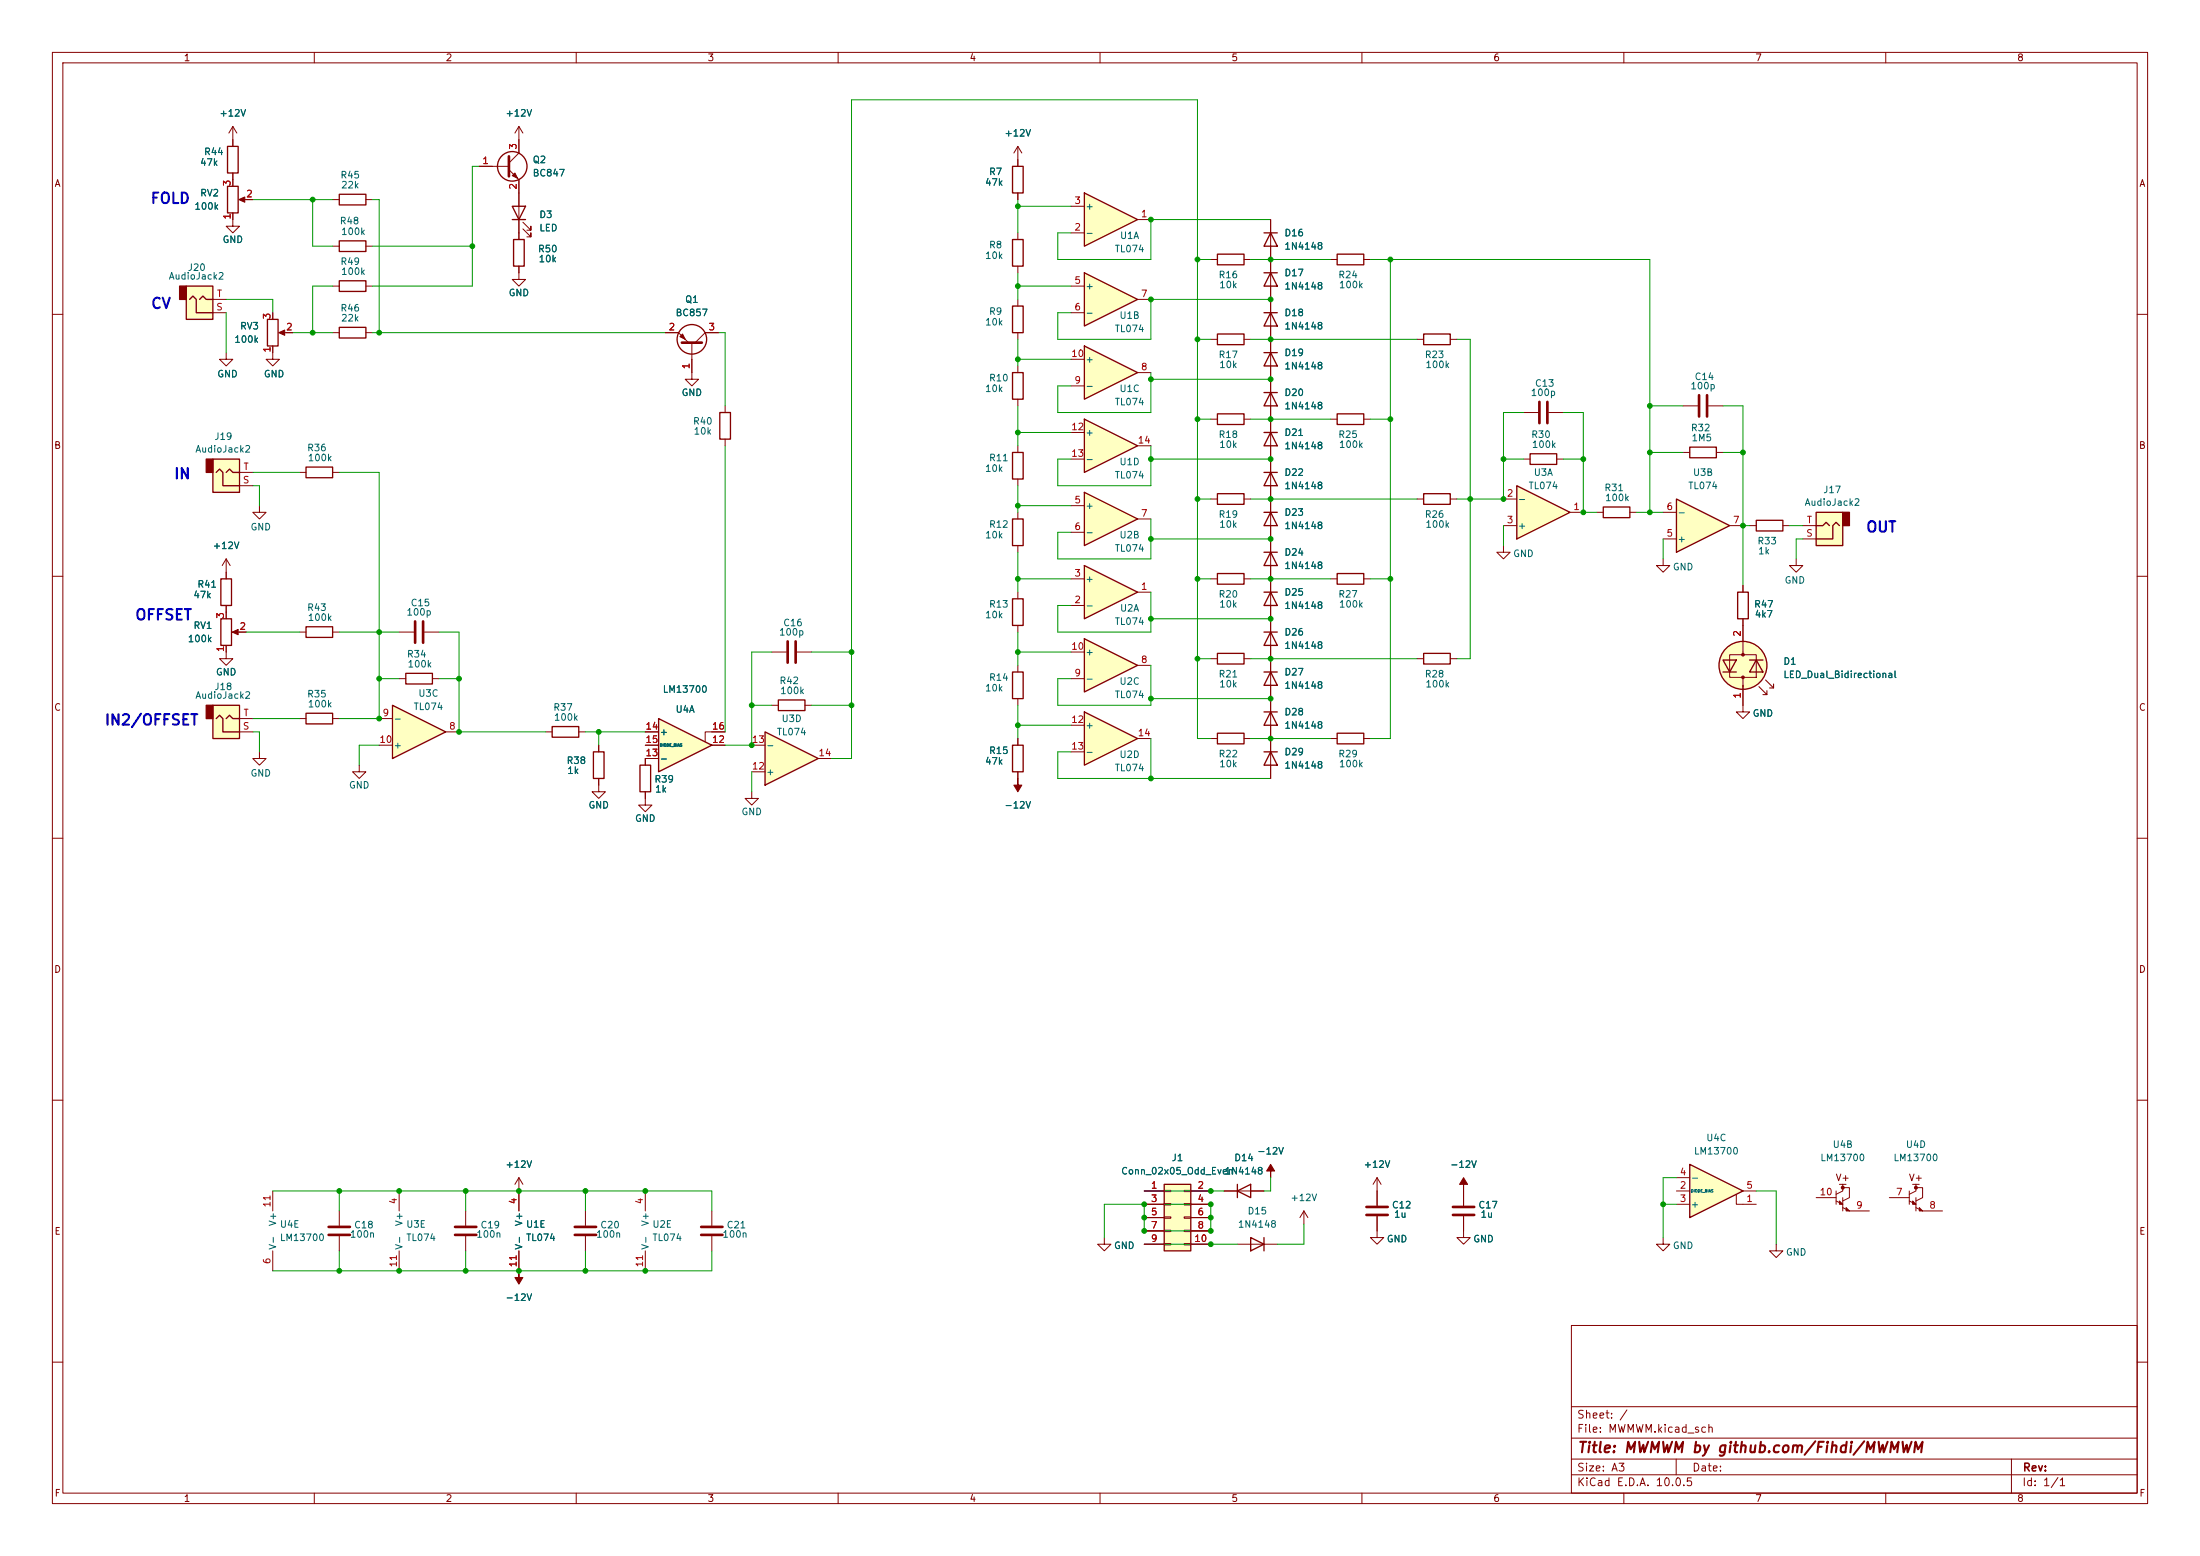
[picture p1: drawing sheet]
<svg xmlns="http://www.w3.org/2000/svg" width="420mm" height="297mm" viewBox="0 0 420 297" stroke-linecap="round" stroke-linejoin="round" font-family="sans-serif">
<g fill="none" stroke="#840000" stroke-width=".19">
<path d="M10 10h400v277h-400zM12 12h396v273h-396zM60 10v2M110 10v2M160 10v2M210 10v2M260 10v2M310 10v2M360 10v2M10 60h2M408 60h2M10 110h2"/>
<path d="M332.7 111.8v1.2M332.7 118.1v6.9M342.9 106.7v1.3h-1.3l1.3 1.2 1.3-1.2h-1.3M408 110h2M231.1 125.7h1.3M237.5 125.7h1.3M330.2 125h5.1v4.3h-5.1zM332.7 130.8v5.1h1.3l-1.3 1.3-1.2-1.3h1.2M10 160h2M408 160h2M10 210h2M408 210h2"/>
<path d="M300 253h108v32h-108zM10 260h2M300 278.5h108M300 274.5h108M300 268.5h108M320 278.5v3M384 278.5v6.5M408 260h2M60 285v2M110 285v2M160 285v2M210 285v2"/>
<path d="M260 285v2M300 281.5h108M310 285v2M360 285v2"/>
</g>
<g fill="none" stroke="#840000" stroke-width=".25">
<path d="M331.7 113h2.1v5.1h-2.1zM232.4 124.7h5.1v2h-5.1zM328.9 126h2.6l-1.3 2.3zM328.9 128.3h2.6M334 126h2.5M335.3 126l1.2 2.3h-2.5z"/>
<circle cx="332.7" cy="127" r="4.6"/>
</g>
<circle cx="332.7" cy="127" r="4.6" fill="#ffffc2" stroke="#ffffc2" stroke-width=".19"/>
<g fill="#840000" stroke="#840000" stroke-width=".19">
<path d="M332.7 129.3v1.8z"/>
<circle cx="332.7" cy="125" r=".25"/>
<circle cx="332.7" cy="129.3" r=".25"/>
</g>
<path d="M335.8 131.1l1.5 1.5v-.8M336.5 132.6h.8M337.1 129.8l1.5 1.5v-.7M337.8 131.3h.8" fill="none" stroke="#840000" stroke-width=".2"/>
<path d="M222.2 226.1h5.1v12.7h-5.1z" fill="#ffffc2"/>
<path d="M292.1 86.6h5.1v2h-5.1zM306.1 96.8h5v2h-5zM322.6 85.3h5.1v2.1h-5.1zM222.2 226.1h5.1v12.7h-5.1zM238.8 236.2l2.5 1.3-2.5 1.3zM241.3 236.2v2.6" fill="none" stroke="#840000" stroke-width=".25"/>
<g fill="none" stroke="#840000" stroke-width=".19">
<path d="M321.3 77.5h2.8M326.1 77.5h2.8M290.8 87.6h1.3M297.2 87.6h1.2M304.8 97.8h1.3M311.1 97.8h1.3M321.3 86.4h1.3M327.7 86.4h1.2M218.4 227.3h3.8M218.4 229.9h3.8M218.4 232.4h3.8M218.4 234.9h3.8"/>
<path d="M218.4 237.5h3.8M222.2 227.2h1.3v.3h-1.3zM222.2 229.7h1.3v.3h-1.3zM222.2 232.3h1.3v.2h-1.3zM222.2 234.8h1.3v.3h-1.3zM222.2 237.4h1.3v.2h-1.3zM226.1 227.2h1.2v.3h-1.2zM226.1 229.7h1.2v.3h-1.2zM226.1 232.3h1.2v.2h-1.2zM226.1 234.8h1.2v.3h-1.2zM226.1 237.4h1.2v.2h-1.2zM227.3 227.3h3.8"/>
<path d="M227.3 229.9h3.8M227.3 232.4h3.8M227.3 234.9h3.8M227.3 237.5h3.8M236.2 237.5h7.6M262.9 234.9v1.3h1.3l-1.3 1.3-1.3-1.3h1.3M279.4 234.9v1.3h1.3l-1.3 1.3-1.3-1.3h1.3"/>
</g>
<path d="M324.4 75.4v4.1M325.9 75.4v4.1" fill="none" stroke="#840000" stroke-width=".51"/>
<path d="M207 52.1l10.2 5.1-10.2 5z" fill="#ffffc2"/>
<path d="M207 52.1l10.2 5.1-10.2 5z" fill="none" stroke="#840000" stroke-width=".25"/>
<path d="M204.5 54.6h2.5M204.5 59.7h2.5M217.2 57.2h2.5M287 104.1v1.3h1.3l-1.3 1.3-1.3-1.3h1.3M248.9 231.1l-.7 1.3M248.9 231.1l.8 1.3M248.9 231.1v2.6" fill="none" stroke="#840000" stroke-width=".19"/>
<path d="M289.6 92.7l10.1 5.1-10.1 5.1z" fill="#ffffc2"/>
<path d="M289.6 92.7l10.1 5.1-10.1 5.1z" fill="none" stroke="#840000" stroke-width=".25"/>
<path d="M287 95.3h2.6M299.7 97.8h2.6M287 100.3h2.6" fill="none" stroke="#840000" stroke-width=".19"/>
<path d="M207 108l10.2 5-10.2 5.1z" fill="#ffffc2"/>
<path d="M271.8 94.2h5.1v2.1h-5.1zM335.3 99.3h5.1v2h-5.1zM207 108l10.2 5-10.2 5.1zM236.2 227.3l2.6-1.2v2.5zM236.2 226.1v2.5" fill="none" stroke="#840000" stroke-width=".25"/>
<path d="M270.5 95.3h1.3M276.9 95.3h1.2M204.5 115.6h2.5M204.5 110.5h2.5M217.2 113h2.5M334 100.3h1.3M340.4 100.3h1.2M233.7 227.3h7.6" fill="none" stroke="#840000" stroke-width=".19"/>
<path d="M346.7 97.8h5.1v6.3h-5.1z" fill="#ffffc2"/>
<path d="M351.8 97.8h1.3v2.5h-1.3z" fill="#840000" stroke="#840000" stroke-width=".25"/>
<path d="M346.7 97.8h5.1v6.3h-5.1zM346.7 100.3h1.3l.6-.6 .6 .6M351.2 100.3l-.7-.6-.6 .6v2.6h-3.2" fill="none" stroke="#840000" stroke-width=".25"/>
<path d="M317.5 106.7v1.3h1.3l-1.3 1.2-1.3-1.2h1.3M344.2 102.9h2.5M344.2 100.3h2.5" fill="none" stroke="#840000" stroke-width=".19"/>
<path d="M242.6 222.2l.7 1.3h-.7v1.3v-1.3h-.8z" fill="#840000" stroke="#840000" stroke-width=".19"/>
<path d="M320 95.3l10.2 5-10.2 5.1z" fill="#ffffc2"/>
<path d="M320 95.3l10.2 5-10.2 5.1zM241.3 105.4h2.5M242.6 105.4l1.2 2.6h-2.5zM241.3 135.9h2.5M241.3 120.7h2.5M241.3 128.3h2.5M242.6 135.9l1.2 2.5h-2.5zM242.6 120.7l1.2 2.5h-2.5zM242.6 128.3l1.2 2.5h-2.5z" fill="none" stroke="#840000" stroke-width=".25"/>
<path d="M290.8 78.7h2.8M295.7 78.7h2.7M317.5 97.8h2.5M242.6 102.9v7.6M242.6 118.1v22.9M317.5 102.9h2.5M330.2 100.3h2.5" fill="none" stroke="#840000" stroke-width=".19"/>
<path d="M293.9 76.7v4.1M295.4 76.7v4.1" fill="none" stroke="#840000" stroke-width=".51"/>
<path d="M207 121.9l10.2 5.1-10.2 5.1z" fill="#ffffc2"/>
<path d="M207 121.9l10.2 5.1-10.2 5.1z" fill="none" stroke="#840000" stroke-width=".25"/>
<path d="M204.5 129.5h2.5M204.5 124.5h2.5M217.2 127h2.5" fill="none" stroke="#840000" stroke-width=".19"/>
<path d="M207 135.9l10.2 5.1-10.2 5.1z" fill="#ffffc2"/>
<path d="M241.3 97.8h2.5M242.6 97.8l1.2 2.5h-2.5zM207 135.9l10.2 5.1-10.2 5.1z" fill="none" stroke="#840000" stroke-width=".25"/>
<path d="M242.6 95.3v7.6M204.5 138.4h2.5M204.5 143.5h2.5M217.2 141h2.5" fill="none" stroke="#840000" stroke-width=".19"/>
<path d="M322.6 222.2l10.1 5.1-10.1 5.1z" fill="#ffffc2"/>
<path d="M317.5 236.2v1.3h1.3l-1.3 1.3-1.3-1.3h1.3M320 229.9h2.6M320 227.3h2.6M320 224.8h2.6M331.5 228v1.9h3.8M332.7 227.3h2.6" fill="none" stroke="#840000" stroke-width=".19"/>
<path d="M322.6 222.2l10.1 5.1-10.1 5.1z" fill="none" stroke="#840000" stroke-width=".25"/>
<path d="M207 80l10.2 5.1-10.2 5.1z" fill="#ffffc2"/>
<path d="M232.4 48.5h5.1v2h-5.1zM241.3 59.7h2.5M242.6 59.7l1.2 2.5h-2.5zM255.3 79h5v2h-5zM271.8 63.8h5.1v2h-5.1zM207 80l10.2 5.1-10.2 5.1zM232.4 94.2h5.1v2.1h-5.1zM232.4 109.5h5.1v2h-5.1zM241.3 113h2.5M242.6 113l1.2 2.6h-2.5zM255.3 109.5h5v2h-5z" fill="none" stroke="#840000" stroke-width=".25"/>
<g fill="none" stroke="#840000" stroke-width=".19">
<path d="M231.1 49.5h1.3M237.5 49.5h1.3M242.6 57.2v7.6M270.5 64.8h1.3M276.9 64.8h1.2M204.5 82.6h2.5M204.5 87.6h2.5M217.2 85.1h2.5M231.1 95.3h1.3M237.5 95.3h1.3M254 80h1.3M260.3 80h1.3"/>
<path d="M231.1 110.5h1.3M237.5 110.5h1.3M242.6 110.5v7.6M254 110.5h1.3M260.3 110.5h1.3M210.8 236.2v1.3h1.3l-1.3 1.3-1.3-1.3h1.3"/>
</g>
<path d="M207 94l10.2 5.1-10.2 5z" fill="#ffffc2"/>
<path d="M207 94l10.2 5.1-10.2 5z" fill="none" stroke="#840000" stroke-width=".25"/>
<path d="M204.5 96.5h2.5M217.2 99.1h2.5M204.5 101.6h2.5" fill="none" stroke="#840000" stroke-width=".19"/>
<path d="M207 66l10.2 5.1-10.2 5.1z" fill="#ffffc2"/>
<g fill="none" stroke="#840000" stroke-width=".25">
<path d="M241.3 52.1h2.5M241.3 44.5h2.5M242.6 52.1l1.2 2.5h-2.5zM242.6 44.5l1.2 2.5h-2.5zM255.3 48.5h5v2h-5zM207 66l10.2 5.1-10.2 5.1zM232.4 63.8h5.1v2h-5.1zM232.4 79h5.1v2h-5.1zM241.3 74.9h2.5M241.3 67.3h2.5M242.6 74.9l1.2 2.6h-2.5zM242.6 67.3l1.2 2.6h-2.5z"/>
<path d="M241.3 82.6h2.5M241.3 90.2h2.5M242.6 82.6l1.2 2.5h-2.5zM242.6 90.2l1.2 2.5h-2.5zM42.2 110.5h2v5.1h-2zM232.4 140h5.1v2h-5.1zM255.3 140h5v2h-5zM271.8 124.7h5.1v2h-5.1zM241.3 143.5h2.5M242.6 143.5l1.2 2.6h-2.5z"/>
</g>
<g fill="none" stroke="#840000" stroke-width=".19">
<path d="M242.6 41.9v15.3M254 49.5h1.3M260.3 49.5h1.3M204.5 73.7h2.5M204.5 68.6h2.5M217.2 71.1h2.5M231.1 64.8h1.3M237.5 64.8h1.3M242.6 64.8v30.5M231.1 80h1.3M237.5 80h1.3M43.2 109.2v1.3"/>
<path d="M43.2 115.6v1.2M270.5 125.7h1.3M276.9 125.7h1.2M68.6 146.1v1.2h1.2l-1.2 1.3-1.3-1.3h1.3M231.1 141h1.3M237.5 141h1.3M242.6 141v7.6M254 141h1.3M260.3 141h1.3M262.9 224.8v5.3M262.9 232.2v2.7M262.9 224.8l-.8 1.3"/>
<path d="M262.9 224.8l.8 1.3M279.4 227.3v2.8M279.4 232.2v2.7M339.1 237.5v1.3h1.3l-1.3 1.2-1.3-1.2h1.3M346.7 228.6h3.8M350.5 227.3v2.6M350.5 229.2l1.3 .7M351.2 226.1h1.2M351.8 226.1v1.2l-1.3 .7M351.8 226.7h1.3v1.9l-1.3 .6M351.8 230.5l1.3 .6h3.8M351.8 228.6v2.5"/>
<path d="M360.7 228.6h3.8M364.5 227.3v2.6M364.5 229.2l1.3 .7M365.1 226.1h1.3M365.8 226.1v1.2l-1.3 .7M365.8 226.7h1.2v1.9l-1.2 .6M365.8 228.6v2.5M365.8 230.5l1.2 .6h3.8"/>
</g>
<g fill="#840000" stroke="#840000" stroke-width=".25">
<circle cx="365.8" cy="226.7" r=".25"/>
<circle cx="351.8" cy="226.7" r=".25"/>
</g>
<g fill="#840000" stroke="#840000" stroke-width=".19">
<path d="M365.1 229.2l.7 .7h-.7z"/>
<path d="M366.4 230.5l.6 .6h-.6z"/>
<path d="M351.2 229.2l.6 .7h-.6z"/>
<path d="M352.4 230.5l.7 .6h-.7z"/>
<path d="M279.4 224.8l.8 1.3h-.8v1.2v-1.2h-.8z"/>
</g>
<path d="M260.9 230.4h4M260.9 231.9h4M277.4 230.4h4M277.4 231.9h4" fill="none" stroke="#840000" stroke-width=".51"/>
<path d="M74.9 134.6l10.2 5.1-10.2 5.1z" fill="#ffffc2"/>
<path d="M74.9 134.6l10.2 5.1-10.2 5.1zM77.5 128.5h5v2.1h-5zM105.4 138.7h5.1v2h-5.1zM113.3 143.5h2v5.1h-2z" fill="none" stroke="#840000" stroke-width=".25"/>
<path d="M72.4 137.2h2.5M76.2 120.7h2.8M76.2 129.5h1.3M81 120.7h2.8M82.5 129.5h1.3M85.1 139.7h2.5M104.1 139.7h1.3M110.5 139.7h1.3M72.4 142.2h2.5M114.3 142.2v1.3M114.3 148.6v1.3M123.2 152.4v1.3h1.3l-1.3 1.2-1.3-1.2h1.3" fill="none" stroke="#840000" stroke-width=".19"/>
<path d="M79.2 118.6v4.1M80.8 118.6v4.1" fill="none" stroke="#840000" stroke-width=".51"/>
<path d="M125.7 137.2l10.2 5-10.2 5.1z" fill="#ffffc2"/>
<g fill="none" stroke="#840000" stroke-width=".19">
<path d="M91.4 31.8h5.8M97.2 32.4l1.9 1.9v11.4M99.1 24.1v5.1l-1.9 1.9M99.1 24.1l-.8 1.3M99.1 24.1l.7 1.3M52.1 59.7v1.3M99.1 50.8v2.5h1.2l-1.2 1.3-1.3-1.3h1.3M99.8 43.7l1.5 1.5v-.7v.7h-.7M99.8 42.4l1.5 1.5v-.7v.7h-.7M52.1 66v1.3M53.6 63.5h2.3M127 63.5h2.5l1.9 1.9"/>
<path d="M132.1 65.4v7h1.2l-1.2 1.3-1.3-1.3h1.3M137.2 63.5h-2.6l-1.9 1.9M138.4 77.5v1.2M138.4 83.8v1.3M123.2 139.7h2.5M138.4 139.7h-3.8v1.9M114.3 149.9v1.2h1.3l-1.3 1.3-1.3-1.3h1.3M123.2 142.2h2.5M123.2 151.1v1.3M125.7 144.8h-2.5v1.3M135.9 142.2h2.5"/>
</g>
<g fill="none" stroke="#840000" stroke-width=".25">
<path d="M97.8 39.4h2.5l-1.2 2.5zM97.8 41.9h2.5M98 45.7h2.1v5.1h-2.1zM51.1 61h2v5h-2zM137.4 78.7h2v5.1h-2zM125.7 137.2l10.2 5-10.2 5.1zM122.2 146.1h2v5h-2z"/>
<circle cx="97.8" cy="31.7" r="2.82"/>
<circle cx="132.1" cy="64.8" r="2.82"/>
</g>
<path d="M97.2 29.8v3.9M130.2 65.4h3.8" fill="none" stroke="#840000" stroke-width=".51"/>
<g fill="#840000" stroke="#840000" stroke-width=".19">
<path d="M130.3 63.8l.5 1-1-.5z"/>
<path d="M97.8 33.5l.5-.5 .5 1z"/>
<path d="M53.2 63.5l1.2-.5v1z"/>
</g>
<path d="M35.6 54.6h5v6.4h-5z" fill="#ffffc2"/>
<path d="M34.3 54.6h1.3v2.6h-1.3z" fill="#840000" stroke="#840000" stroke-width=".25"/>
<path d="M43.4 35.6h2.1v5h-2.1zM43.4 27.9h2.1v5.1h-2.1zM64.8 37.1h5v2h-5zM35.6 54.6h5v6.4h-5zM36.2 57.2l.6-.7 .7 .7v2.5h3.1M38.1 57.2l.6-.7 .7 .7h1.2M64.8 53.6h5v2h-5zM64.8 46h5v2h-5zM64.8 62.5h5v2h-5z" fill="none" stroke="#840000" stroke-width=".25"/>
<g fill="none" stroke="#840000" stroke-width=".19">
<path d="M44.4 24.1l-.7 1.3M44.4 24.1l.8 1.3M44.4 24.1v3.8M44.4 33v2.6M46 38.1h2.3M63.5 38.1h1.3M69.8 38.1h1.3M40.6 59.7h2.6M40.6 57.2h2.6M44.4 40.6v2.6h1.3l-1.3 1.3-1.2-1.3h1.2M63.5 54.6h1.3M63.5 47h1.3"/>
<path d="M69.8 54.6h1.3M69.8 47h1.3M43.2 67.3v1.3h1.2l-1.2 1.3-1.3-1.3h1.3M52.1 67.3v1.3h1.2l-1.2 1.3-1.3-1.3h1.3M63.5 63.5h1.3M69.8 63.5h1.3M43.2 124.5v1.2h1.2l-1.2 1.3-1.3-1.3h1.3M52.1 227.3v3.8M52.1 238.8v3.8M64.8 231.1v2.8M64.8 236v2.8M76.2 227.3v3.8"/>
<path d="M76.2 238.8v3.8M88.9 231.1v2.8M88.9 236v2.8M99.1 224.8l-.8 1.3M99.1 224.8l.7 1.3M99.1 224.8v6.3M99.1 238.8v3.8M111.8 231.1v2.8M111.8 236v2.8M123.2 227.3v3.8M123.2 238.8v3.8M135.9 231.1v2.8"/>
<path d="M135.9 236v2.8"/>
</g>
<g fill="#840000" stroke="#840000" stroke-width=".19">
<path d="M45.6 38.1l1.1-.5v1z"/>
<path d="M99.1 242.6v1.2h.7l-.7 1.3-.8-1.3h.8z"/>
</g>
<path d="M62.7 234.2h4.1M62.7 235.7h4.1M86.9 234.2h4M86.9 235.7h4M109.7 234.2h4.1M109.7 235.7h4.1M133.9 234.2h4M133.9 235.7h4" fill="none" stroke="#840000" stroke-width=".51"/>
<path d="M40.6 134.6h5.1v6.4h-5.1z" fill="#ffffc2"/>
<path d="M39.4 134.6h1.2v2.6h-1.2z" fill="#840000" stroke="#840000" stroke-width=".25"/>
<path d="M42.2 118.1h2v5.1h-2zM40.6 134.6h5.1v6.4h-5.1zM41.3 137.2l.6-.7 .6 .7v2.5h3.2M43.2 137.2l.6-.7 .6 .7h1.3" fill="none" stroke="#840000" stroke-width=".25"/>
<path d="M43.2 116.8v1.3M43.2 123.2v1.3M44.7 120.7h2.3M45.7 139.7h2.6M45.7 137.2h2.6" fill="none" stroke="#840000" stroke-width=".19"/>
<path d="M44.3 120.7l1.2-.6v1.1z" fill="#840000" stroke="#840000" stroke-width=".19"/>
<path d="M40.6 87.6h5.1v6.4h-5.1z" fill="#ffffc2"/>
<path d="M39.4 87.6h1.2v2.6h-1.2z" fill="#840000" stroke="#840000" stroke-width=".25"/>
<g fill="none" stroke="#840000" stroke-width=".25">
<path d="M193.3 31.8h2v5h-2zM193.3 45.7h2v5.1h-2zM193.3 58.4h2v5.1h-2zM193.3 71.1h2v5.1h-2zM40.6 87.6h5.1v6.4h-5.1zM41.3 90.2l.6-.7 .6 .7v2.5h3.2M43.2 90.2l.6-.7 .6 .7h1.3M58.4 89.2h5.1v2h-5.1zM193.3 99.1h2v5h-2zM193.3 86.4h2v5h-2zM58.4 119.6h5.1v2.1h-5.1zM193.3 114.3h2v5.1h-2z"/>
<path d="M58.4 136.1h5.1v2.1h-5.1zM148.6 133.6h5.1v2h-5.1z"/>
</g>
<g fill="none" stroke="#840000" stroke-width=".19">
<path d="M194.3 30.5v1.3M194.3 36.8v1.3M194.3 44.5v1.2M194.3 50.8v1.3M194.3 57.2v1.2M194.3 63.5v1.3M194.3 69.9v1.2M194.3 76.2v1.3M45.7 92.7h2.6M45.7 90.2h2.6M49.5 96.5v1.3h1.3l-1.3 1.3-1.2-1.3h1.2M57.1 90.2h1.3"/>
<path d="M63.5 90.2h1.3M194.3 85.1v1.3M194.3 91.4v1.3M194.3 97.8v1.3M43.2 106.7l-.8 1.3M43.2 106.7l.7 1.3M43.2 106.7v2.5M194.3 104.1v1.3M194.3 113v1.3M194.3 119.4v1.3M57.1 137.2h1.3M57.1 120.7h1.3"/>
<path d="M63.5 137.2h1.3M63.5 120.7h1.3M147.3 124.5h2.8M147.3 134.6h1.3M152.1 124.5h2.8M153.7 134.6h1.2M49.5 143.5v1.3h1.3l-1.3 1.3-1.2-1.3h1.2"/>
</g>
<path d="M150.4 122.4v4.1M151.9 122.4v4.1" fill="none" stroke="#840000" stroke-width=".51"/>
<path d="M207 36.8l10.2 5.1-10.2 5.1z" fill="#ffffc2"/>
<path d="M207 36.8l10.2 5.1-10.2 5.1zM193.3 128.3h2v5.1h-2zM193.3 142.2h2v5.1h-2z" fill="none" stroke="#840000" stroke-width=".25"/>
<path d="M194.3 27.9l-.8 1.3M194.3 27.9l.8 1.3M194.3 27.9v2.6M204.5 39.4h2.5M204.5 44.5h2.5M217.2 41.9h2.5M194.3 127v1.3M194.3 133.4v1.2M143.5 151.1v1.3h1.3l-1.3 1.3-1.3-1.3h1.3M194.3 141v1.2M194.3 147.3v1.3" fill="none" stroke="#840000" stroke-width=".19"/>
<path d="M194.3 148.6v1.3h.8l-.8 1.2-.8-1.2h.8z" fill="#840000" stroke="#840000" stroke-width=".19"/>
<path d="M146 139.7l10.2 5.1-10.2 5.1z" fill="#ffffc2"/>
<path d="M146 139.7l10.2 5.1-10.2 5.1z" fill="none" stroke="#840000" stroke-width=".25"/>
<g fill="none" stroke="#840000" stroke-width=".19">
<path d="M44.4 26.7v1.2M44.4 33v2.6M47 38.1h1.3M91.4 31.8h2.6M99.1 26.7v2.5M99.1 34.3v5.1M194.3 30.5v1.3M194.3 36.8v1.3M44.4 40.6v1.3M52.1 59.7v1.3M99.1 41.9v3.8M99.1 50.8v1.3"/>
<path d="M242.6 41.9v2.6M242.6 47v5.1M242.6 54.6v5.1M52.1 66v1.3M54.6 63.5h1.3M127 63.5h2.5M132.1 68.6v2.5M134.6 63.5h2.6M242.6 62.2v5.1M242.6 69.9v5M242.6 77.5v5.1M242.6 85.1v5.1"/>
<path d="M242.6 92.7v5.1M43.2 109.2v1.3M43.2 115.6v2.5M242.6 100.3v5.1M242.6 108v5M242.6 115.6v5.1M332.7 111.8v1.2M332.7 118.1v4.3M43.2 123.2v1.3M45.7 120.7h1.3M123.2 139.7h2.5M135.9 139.7h2.5"/>
<path d="M242.6 123.2v5.1M242.6 130.8v5.1M242.6 138.4v5.1M332.7 130.8v3.8M114.3 142.2v1.3M114.3 148.6v1.3M123.2 142.2h2.5M123.2 151.1v1.3M125.7 144.8h-2.5v1.3M135.9 142.2h2.5M143.5 147.3h2.5M143.5 142.2h2.5"/>
<path d="M156.2 144.8h2.5M194.3 141v1.2M194.3 147.3v1.3M242.6 146.1v2.5M99.1 227.3v3.8M99.1 238.8v3.8M218.4 227.3h3.8M218.4 229.9h3.8M218.4 232.4h3.8M218.4 234.9h3.8M218.4 237.5h3.8M227.3 227.3h3.8"/>
<path d="M227.3 229.9h3.8M227.3 232.4h3.8M227.3 234.9h3.8M227.3 237.5h3.8M233.7 227.3h2.5M238.8 227.3h2.5M262.9 227.3v2.8M262.9 232.2v2.7M279.4 227.3v2.8M279.4 232.2v2.7"/>
</g>
<g fill="none" stroke="#009600" stroke-width=".19">
<path d="M48.3 38.1h15.2M59.7 38.1v8.9h3.8M71.1 38.1h1.3v25.4M91.4 31.8h-1.2v22.8h-19.1M194.3 38.1v6.4M194.3 39.4h10.2M43.2 57.2h8.9v2.5M43.2 59.7v7.6M63.5 54.6h-3.8v8.9M71.1 47h19.1M194.3 52.1v5.1M194.3 54.6h10.2"/>
<path d="M228.6 49.5h2.5M238.8 49.5h15.2M242.6 57.2h-22.9v7.6h-17.8v-5.1h2.6M242.6 41.9h-22.9v7.6h-17.8v-5h2.6M261.6 49.5h53.4v48.3M265.4 49.5v91.5h-3.8M55.9 63.5h7.6M71.1 63.5h55.9M137.2 63.5h1.2v14M194.3 64.8v5.1M194.3 77.5v7.6M194.3 68.6h10.2"/>
<path d="M219.7 71.1v7.6h-17.8v-5h2.6M219.7 72.4h22.9M228.6 64.8h2.5M238.8 64.8h31.7M278.1 64.8h2.6v60.9h-2.6M290.8 78.7h-3.8v16.6h-8.9M298.4 78.7h3.9v19.1h2.5M315 77.5h6.3M328.9 77.5h3.8v34.3M48.3 92.7h1.2v3.8M48.3 90.2h8.8M64.8 90.2h7.6v47h-7.6"/>
<path d="M138.4 85.1v54.6M194.3 92.7v5.1M194.3 82.6h10.2M194.3 96.5h10.2M219.7 85.1v7.6h-17.8v-5.1h2.6M219.7 87.6h22.9M219.7 99.1v7.6h-17.8v-5.1h2.6M228.6 95.3h2.5M228.6 80h2.5M238.8 95.3h31.7M238.8 80h15.2M261.6 80h3.8"/>
<path d="M287 87.6h3.8M298.4 87.6h3.9M312.4 97.8h5.1M315 86.4h6.3M328.9 86.4h3.8M194.3 105.4v7.6M194.3 110.5h10.2M219.7 113v7.7h-17.8v-5.1h2.6M219.7 102.9h22.9M219.7 118.1h22.9M228.6 110.5h2.5M238.8 110.5h15.2"/>
<path d="M261.6 110.5h3.8M287 100.3v3.8M317.5 102.9v3.8M332.7 100.3h1.3M341.6 100.3h2.6M344.2 102.9h-1.3v3.8M47 120.7h10.1M48.3 139.7h1.2v3.8M48.3 137.2h8.8M64.8 120.7h11.4M72.4 129.5h3.8M83.8 120.7h3.8v19h16.5"/>
<path d="M83.8 129.5h3.8M111.8 139.7h11.4M114.3 139.7v2.5M143.5 134.6h3.8M147.3 124.5h-3.8v17.7h-5.1M154.9 124.5h7.7M154.9 134.6h7.7M194.3 120.7v6.3M194.3 134.6v6.4M194.3 138.4h10.2M194.3 124.5h10.2M219.7 127v7.6h-17.8v-5.1h2.6"/>
<path d="M219.7 133.4h22.9M228.6 125.7h2.5M238.8 125.7h31.7M72.4 142.2h-3.8v3.9M143.5 147.3v3.8M204.5 143.5h-2.6v5.1h40.7M219.7 141v7.6M231.1 141h-2.5v-121.9h-66v125.7h-3.9M238.8 141h15.2M52.1 227.3h83.8v3.8M64.8 227.3v3.8M64.8 238.8v3.8"/>
<path d="M88.9 227.3v3.8M88.9 238.8v3.8M111.8 227.3v3.8M111.8 238.8v3.8M135.9 238.8v3.8h-83.8M218.4 237.5h17.8M218.4 227.3h15.3M218.4 229.9v5h12.7v-5h-20.3v6.3M242.6 224.8v2.5h-1.3M248.9 233.7v3.8h-5.1M317.5 229.9h2.5M320 224.8h-2.5v11.4"/>
<path d="M335.3 227.3h3.8v10.2"/>
</g>
<g fill="#009600" stroke="#009600" stroke-width=".19">
<circle cx="315" cy="86.4" r=".46"/>
<circle cx="302.3" cy="97.8" r=".46"/>
<circle cx="332.7" cy="86.4" r=".46"/>
<circle cx="302.3" cy="87.6" r=".46"/>
<circle cx="332.7" cy="100.3" r=".46"/>
<circle cx="315" cy="97.8" r=".46"/>
<circle cx="242.6" cy="141" r=".46"/>
<circle cx="242.6" cy="125.7" r=".46"/>
<circle cx="242.6" cy="133.4" r=".46"/>
<circle cx="242.6" cy="118.1" r=".46"/>
<circle cx="228.6" cy="110.5" r=".46"/>
<circle cx="219.7" cy="102.9" r=".46"/>
<circle cx="228.6" cy="95.3" r=".46"/>
<circle cx="219.7" cy="133.4" r=".46"/>
<circle cx="219.7" cy="148.6" r=".46"/>
<circle cx="228.6" cy="125.7" r=".46"/>
<circle cx="194.3" cy="110.5" r=".46"/>
<circle cx="194.3" cy="124.5" r=".46"/>
<circle cx="194.3" cy="138.4" r=".46"/>
<circle cx="219.7" cy="118.1" r=".46"/>
<circle cx="194.3" cy="96.5" r=".46"/>
<circle cx="231.1" cy="234.9" r=".46"/>
<circle cx="231.1" cy="237.5" r=".46"/>
<circle cx="231.1" cy="229.9" r=".46"/>
<circle cx="231.1" cy="232.4" r=".46"/>
<circle cx="231.1" cy="227.3" r=".46"/>
<circle cx="317.5" cy="229.9" r=".46"/>
<circle cx="218.4" cy="234.9" r=".46"/>
<circle cx="218.4" cy="232.4" r=".46"/>
<circle cx="218.4" cy="229.9" r=".46"/>
<circle cx="287" cy="87.6" r=".46"/>
<circle cx="287" cy="95.3" r=".46"/>
<circle cx="315" cy="77.5" r=".46"/>
<circle cx="242.6" cy="102.9" r=".46"/>
<circle cx="280.7" cy="95.3" r=".46"/>
<circle cx="242.6" cy="95.3" r=".46"/>
<circle cx="242.6" cy="87.6" r=".46"/>
<circle cx="265.4" cy="80" r=".46"/>
<circle cx="265.4" cy="49.5" r=".46"/>
<circle cx="265.4" cy="110.5" r=".46"/>
<circle cx="242.6" cy="110.5" r=".46"/>
<circle cx="194.3" cy="82.6" r=".46"/>
<circle cx="242.6" cy="64.8" r=".46"/>
<circle cx="242.6" cy="80" r=".46"/>
<circle cx="219.7" cy="87.6" r=".46"/>
<circle cx="242.6" cy="72.4" r=".46"/>
<circle cx="72.4" cy="120.7" r=".46"/>
<circle cx="87.6" cy="139.7" r=".46"/>
<circle cx="87.6" cy="129.5" r=".46"/>
<circle cx="72.4" cy="129.5" r=".46"/>
<circle cx="72.4" cy="137.2" r=".46"/>
<circle cx="114.3" cy="139.7" r=".46"/>
<circle cx="72.4" cy="63.5" r=".46"/>
<circle cx="90.2" cy="47" r=".46"/>
<circle cx="194.3" cy="54.6" r=".46"/>
<circle cx="194.3" cy="68.6" r=".46"/>
<circle cx="219.7" cy="57.2" r=".46"/>
<circle cx="219.7" cy="72.4" r=".46"/>
<circle cx="59.7" cy="38.1" r=".46"/>
<circle cx="59.7" cy="63.5" r=".46"/>
<circle cx="88.9" cy="242.6" r=".46"/>
<circle cx="88.9" cy="227.3" r=".46"/>
<circle cx="111.8" cy="227.3" r=".46"/>
<circle cx="99.1" cy="227.3" r=".46"/>
<circle cx="99.1" cy="242.6" r=".46"/>
<circle cx="123.2" cy="227.3" r=".46"/>
<circle cx="123.2" cy="242.6" r=".46"/>
<circle cx="76.2" cy="242.6" r=".46"/>
<circle cx="64.8" cy="227.3" r=".46"/>
<circle cx="64.8" cy="242.6" r=".46"/>
<circle cx="76.2" cy="227.3" r=".46"/>
<circle cx="111.8" cy="242.6" r=".46"/>
<circle cx="228.6" cy="80" r=".46"/>
<circle cx="242.6" cy="49.5" r=".46"/>
<circle cx="228.6" cy="64.8" r=".46"/>
<circle cx="242.6" cy="57.2" r=".46"/>
<circle cx="228.6" cy="49.5" r=".46"/>
<circle cx="143.5" cy="142.2" r=".46"/>
<circle cx="162.6" cy="134.6" r=".46"/>
<circle cx="162.6" cy="124.5" r=".46"/>
<circle cx="219.7" cy="41.9" r=".46"/>
<circle cx="194.3" cy="39.4" r=".46"/>
<circle cx="143.5" cy="134.6" r=".46"/>
</g>
<g font-size="2" fill="#0000c2">
<text x="28.6" y="39.4">FOLD</text>
<text x="28.7" y="59.4">CV</text>
<text x="33.1" y="91.9">IN</text>
<text x="356.1" y="102.1">OUT</text>
<text x="25.7" y="118.9">OFFSET</text>
<text x="19.9" y="138.9">IN2/OFFSET</text>
</g>
<text font-size="2" fill="#840000" x="301" y="277.8">Title: MWMWM by github.com/Fihdi/MWMWM</text>
<g font-size="1.5" fill="#840000">
<text x="300.9" y="273.8">File: MWMWM.kicad_sch</text>
<text x="300.9" y="271.1">Sheet: /</text>
<text x="300.9" y="281.2">Size: A3</text>
<text x="322.9" y="281.2">Date:</text>
<text x="386" y="281.2">Rev:</text>
<text x="300.9" y="284">KiCad E.D.A. 10.0.5</text>
<text x="385.9" y="284">Id: 1/1</text>
</g>
<g font-size="1.3" fill="#840000">
<text x="35" y="12">1</text>
<text x="85" y="12">2</text>
<text x="135" y="12">3</text>
<text x="185" y="12">4</text>
<text x="235" y="12">5</text>
<text x="285" y="12">6</text>
<text x="335" y="12">7</text>
<text x="385" y="12">8</text>
<text x="10.3" y="36">A</text>
<text x="408.3" y="36">A</text>
<text x="10.2" y="86">B</text>
<text x="408.2" y="86">B</text>
<text x="10.2" y="136">C</text>
<text x="408.2" y="136">C</text>
<text x="10.2" y="186">D</text>
<text x="408.2" y="186">D</text>
<text x="350.3" y="225.8">V+</text>
<text x="364.3" y="225.8">V+</text>
<text x="10.3" y="236">E</text>
<text x="408.3" y="236">E</text>
<text x="10.3" y="286">F</text>
<text x="35" y="287">1</text>
<text x="85" y="287">2</text>
<text x="135" y="287">3</text>
<text x="185" y="287">4</text>
<text x="235" y="287">5</text>
<text x="285" y="287">6</text>
<text x="335" y="287">7</text>
<text x="385" y="287">8</text>
<text x="408.3" y="286">F</text>
</g>
<g font-size="1.3" fill="#006464">
<text x="41.8" y="22.6">+12V</text>
<text x="96.4" y="22.6">+12V</text>
<text x="38.8" y="29.9">R44</text>
<text x="191.6" y="26.4">+12V</text>
<text x="38.1" y="32">47k</text>
<text x="64.9" y="34.4">R45</text>
<text x="101.6" y="31.4">Q2</text>
<text x="101.6" y="34">BC847</text>
<text x="187.9" y="35.8">47k</text>
<text x="188.7" y="33.7">R7</text>
<text x="37" y="40.3">100k</text>
<text x="38.1" y="37.8">RV2</text>
<text x="65" y="36.3">22k</text>
<text x="102.9" y="41.9">D3</text>
<text x="207.1" y="40.3">+</text>
<text x="42.4" y="46.7">GND</text>
<text x="64.8" y="43.1">R48</text>
<text x="65" y="45.2">100k</text>
<text x="102.9" y="44.5">LED</text>
<text x="188.7" y="47.7">R8</text>
<text x="207.1" y="45.4">-</text>
<text x="213.7" y="45.9">U1A</text>
<text x="245.1" y="45.4">D16</text>
<text x="245.1" y="48">1N4148</text>
<text x="32.1" y="53.7">AudioJack2</text>
<text x="35.7" y="52">J20</text>
<text x="64.9" y="50.9">R49</text>
<text x="65" y="52.8">100k</text>
<text x="102.6" y="48.5">R50</text>
<text x="102.7" y="50.4">10k</text>
<text x="187.9" y="49.7">10k</text>
<text x="212.7" y="48.5">TL074</text>
<text x="232.5" y="53.4">R16</text>
<text x="245.1" y="53">D17</text>
<text x="255.4" y="53.4">R24</text>
<text x="64.9" y="59.8">R46</text>
<text x="97" y="56.8">GND</text>
<text x="130.7" y="58.1">Q1</text>
<text x="207.1" y="55.6">+</text>
<text x="232.6" y="55.3">10k</text>
<text x="245.1" y="55.6">1N4148</text>
<text x="255.5" y="55.3">100k</text>
<text x="44.6" y="65.7">100k</text>
<text x="45.7" y="63.2">RV3</text>
<text x="65" y="61.7">22k</text>
<text x="128.9" y="60.7">BC857</text>
<text x="187.9" y="62.4">10k</text>
<text x="188.7" y="60.4">R9</text>
<text x="207.1" y="60.7">-</text>
<text x="212.7" y="63.7">TL074</text>
<text x="213.6" y="61.2">U1B</text>
<text x="245.1" y="60.7">D18</text>
<text x="245.1" y="63.2">1N4148</text>
<text x="207.1" y="69.5">+</text>
<text x="232.5" y="68.7">R17</text>
<text x="232.6" y="70.6">10k</text>
<text x="245.1" y="68.3">D19</text>
<text x="245.1" y="70.8">1N4148</text>
<text x="271.9" y="68.7">R23</text>
<text x="272" y="70.6">100k</text>
<text x="41.4" y="72.3">GND</text>
<text x="50.3" y="72.3">GND</text>
<text x="130" y="75.9">GND</text>
<text x="187.9" y="75.1">10k</text>
<text x="188.7" y="73.1">R10</text>
<text x="207.1" y="74.6">-</text>
<text x="212.7" y="77.7">TL074</text>
<text x="213.6" y="75.1">U1C</text>
<text x="245.1" y="75.9">D20</text>
<text x="292.1" y="75.9">100p</text>
<text x="292.9" y="74.1">C13</text>
<text x="322.6" y="74.6">100p</text>
<text x="323.4" y="72.8">C14</text>
<text x="132.2" y="81.4">R40</text>
<text x="132.3" y="83.3">10k</text>
<text x="207.1" y="83.5">+</text>
<text x="232.5" y="83.9">R18</text>
<text x="245.1" y="78.4">1N4148</text>
<text x="245.1" y="83.5">D21</text>
<text x="255.4" y="83.9">R25</text>
<text x="292.2" y="83.9">R30</text>
<text x="322.7" y="82.6">R32</text>
<text x="37.2" y="86.7">AudioJack2</text>
<text x="40.8" y="84.3">J19</text>
<text x="58.5" y="86.4">R36</text>
<text x="58.7" y="88.3">100k</text>
<text x="188.7" y="88.3">R11</text>
<text x="207.1" y="88.6">-</text>
<text x="213.6" y="89.1">U1D</text>
<text x="232.6" y="85.8">10k</text>
<text x="245.1" y="86.1">1N4148</text>
<text x="255.5" y="85.8">100k</text>
<text x="292.3" y="85.8">100k</text>
<text x="322.8" y="84.5">1M5</text>
<text x="187.9" y="90.4">10k</text>
<text x="212.7" y="91.6">TL074</text>
<text x="245.1" y="91.1">D22</text>
<text x="245.1" y="93.7">1N4148</text>
<text x="291.7" y="93.7">TL074</text>
<text x="292.7" y="91.1">U3A</text>
<text x="306.2" y="94.1">R31</text>
<text x="306.3" y="96">100k</text>
<text x="322.2" y="93.7">TL074</text>
<text x="323.1" y="91.1">U3B</text>
<text x="348" y="94.4">J17</text>
<text x="47.7" y="101.5">GND</text>
<text x="188.7" y="101">R12</text>
<text x="207.1" y="97.5">+</text>
<text x="232.5" y="99.1">R19</text>
<text x="232.6" y="101">10k</text>
<text x="245.1" y="98.8">D23</text>
<text x="245.1" y="101.3">1N4148</text>
<text x="271.9" y="99.1">R26</text>
<text x="272" y="101">100k</text>
<text x="289.7" y="96.2">-</text>
<text x="289.7" y="101.3">+</text>
<text x="320.1" y="98.8">-</text>
<text x="344.4" y="96.8">AudioJack2</text>
<text x="40.5" y="105.1">+12V</text>
<text x="187.9" y="103.1">10k</text>
<text x="207.1" y="102.6">-</text>
<text x="212.7" y="105.6">TL074</text>
<text x="213.6" y="103.1">U2B</text>
<text x="245.1" y="106.4">D24</text>
<text x="288.8" y="106.6">GND</text>
<text x="320.1" y="103.8">+</text>
<text x="335.4" y="104.2">R33</text>
<text x="335.5" y="106.1">1k</text>
<text x="37.6" y="112.5">R41</text>
<text x="207.1" y="111.5">+</text>
<text x="245.1" y="108.9">1N4148</text>
<text x="245.1" y="114">D25</text>
<text x="319.2" y="109.2">GND</text>
<text x="340.6" y="111.7">GND</text>
<text x="36.8" y="114.5">47k</text>
<text x="58.5" y="116.9">R43</text>
<text x="58.7" y="118.8">100k</text>
<text x="77.5" y="117.8">100p</text>
<text x="78.3" y="116">C15</text>
<text x="149.4" y="119.8">C16</text>
<text x="187.9" y="118.3">10k</text>
<text x="188.7" y="116.3">R13</text>
<text x="207.1" y="116.5">-</text>
<text x="212.7" y="119.6">TL074</text>
<text x="213.7" y="117">U2A</text>
<text x="232.5" y="114.4">R20</text>
<text x="232.6" y="116.3">10k</text>
<text x="245.1" y="116.5">1N4148</text>
<text x="255.4" y="114.4">R27</text>
<text x="255.5" y="116.3">100k</text>
<text x="334.8" y="116.3">R47</text>
<text x="334.9" y="118.2">4k7</text>
<text x="35.7" y="122.9">100k</text>
<text x="36.8" y="120.3">RV1</text>
<text x="77.6" y="125.8">R34</text>
<text x="148.6" y="121.6">100p</text>
<text x="207.1" y="125.4">+</text>
<text x="245.1" y="121.6">D26</text>
<text x="245.1" y="124.2">1N4148</text>
<text x="41.1" y="129.2">GND</text>
<text x="77.7" y="127.7">100k</text>
<text x="148.7" y="130.9">R42</text>
<text x="188.7" y="130.2">R14</text>
<text x="207.1" y="130.5">-</text>
<text x="213.6" y="131">U2C</text>
<text x="232.5" y="129.6">R21</text>
<text x="232.6" y="131.5">10k</text>
<text x="245.1" y="129.2">D27</text>
<text x="245.1" y="131.8">1N4148</text>
<text x="271.9" y="129.6">R28</text>
<text x="272" y="131.5">100k</text>
<text x="340.3" y="127.2">D1</text>
<text x="340.3" y="129.7">LED_Dual_Bidirectional</text>
<text x="37.2" y="133.7">AudioJack2</text>
<text x="40.8" y="132">J18</text>
<text x="58.5" y="133.4">R35</text>
<text x="58.7" y="135.3">100k</text>
<text x="78.8" y="135.8">TL074</text>
<text x="79.8" y="133.3">U3C</text>
<text x="105.5" y="136">R37</text>
<text x="105.6" y="137.9">100k</text>
<text x="126.4" y="132.5">LM13700</text>
<text x="128.9" y="136.3">U4A</text>
<text x="148.8" y="132.8">100k</text>
<text x="187.9" y="132.3">10k</text>
<text x="212.7" y="133.6">TL074</text>
<text x="245.1" y="136.9">D28</text>
<text x="334.5" y="137.1">GND</text>
<text x="75" y="138.1">-</text>
<text x="75" y="143.2">+</text>
<text x="125.8" y="140.7">+</text>
<text x="146.2" y="143.2">-</text>
<text x="148.2" y="140.7">TL074</text>
<text x="149.1" y="138.1">U3D</text>
<text x="207.1" y="139.4">+</text>
<text x="245.1" y="139.4">1N4148</text>
<text x="47.7" y="148.5">GND</text>
<text x="108.1" y="146.1">R38</text>
<text x="108.2" y="148">1k</text>
<text x="124.8" y="149.7">R39</text>
<text x="125.8" y="145.7">-</text>
<text x="146.2" y="148.3">+</text>
<text x="187.9" y="146.3">47k</text>
<text x="188.7" y="144.2">R15</text>
<text x="207.1" y="144.5">-</text>
<text x="212.7" y="147.5">TL074</text>
<text x="213.6" y="145">U2D</text>
<text x="232.5" y="144.9">R22</text>
<text x="232.6" y="146.8">10k</text>
<text x="245.1" y="144.5">D29</text>
<text x="245.1" y="147">1N4148</text>
<text x="255.4" y="144.9">R29</text>
<text x="255.5" y="146.8">100k</text>
<text x="66.5" y="150.8">GND</text>
<text x="112.2" y="154.6">GND</text>
<text x="125" y="151.6">1k</text>
<text x="141.4" y="155.9">GND</text>
<text x="191.6" y="154.6">-12V</text>
<text x="121.1" y="157.2">GND</text>
<text x="223.6" y="221.9">J1</text>
<text x="235.5" y="221.9">D14</text>
<text x="239.9" y="220.7">-12V</text>
<text x="323.3" y="220.7">LM13700</text>
<text x="325.6" y="218.1">U4C</text>
<text x="347.4" y="221.9">LM13700</text>
<text x="349.8" y="219.4">U4B</text>
<text x="361.4" y="221.9">LM13700</text>
<text x="363.7" y="219.4">U4D</text>
<text x="96.4" y="223.2">+12V</text>
<text x="213.9" y="224.5">Conn_02x05_Odd_Even</text>
<text x="233.7" y="224.5">1N4148</text>
<text x="260.2" y="223.2">+12V</text>
<text x="276.7" y="223.2">-12V</text>
<text x="322.7" y="225.8">-</text>
<text x="238.1" y="232.1">D15</text>
<text x="246.3" y="229.6">+12V</text>
<text x="265.6" y="231">C12</text>
<text x="266" y="232.7">1u</text>
<text x="282.1" y="231">C17</text>
<text x="282.5" y="232.7">1u</text>
<text x="322.7" y="230.8">+</text>
<text x="53" y="238.7" transform="rotate(-90 53 238.7)">V-</text>
<text x="53" y="234.2" transform="rotate(-90 53 234.2)">V+</text>
<text x="53.3" y="234.6">U4E</text>
<text x="53.3" y="237.2">LM13700</text>
<text x="66.7" y="236.5">100n</text>
<text x="67.5" y="234.8">C18</text>
<text x="77.2" y="238.7" transform="rotate(-90 77.2 238.7)">V-</text>
<text x="77.2" y="234.2" transform="rotate(-90 77.2 234.2)">V+</text>
<text x="77.5" y="234.6">U3E</text>
<text x="77.5" y="237.2">TL074</text>
<text x="90.8" y="236.5">100n</text>
<text x="91.6" y="234.8">C19</text>
<text x="100" y="238.7" transform="rotate(-90 100 238.7)">V-</text>
<text x="100" y="234.2" transform="rotate(-90 100 234.2)">V+</text>
<text x="100.3" y="234.6">U1E</text>
<text x="100.3" y="237.2">TL074</text>
<text x="113.7" y="236.5">100n</text>
<text x="114.5" y="234.8">C20</text>
<text x="124.2" y="238.7" transform="rotate(-90 124.2 238.7)">V-</text>
<text x="124.2" y="234.2" transform="rotate(-90 124.2 234.2)">V+</text>
<text x="124.4" y="234.6">U2E</text>
<text x="124.4" y="237.2">TL074</text>
<text x="137.8" y="236.5">100n</text>
<text x="138.6" y="234.8">C21</text>
<text x="212.6" y="238.7">GND</text>
<text x="236.2" y="234.6">1N4148</text>
<text x="264.6" y="237.4">GND</text>
<text x="281.1" y="237.4">GND</text>
<text x="319.2" y="238.7">GND</text>
<text x="340.8" y="240">GND</text>
<text x="96.4" y="248.6">-12V</text>
</g>
<g font-size="1.3" fill="#a90000">
<text x="98.9" y="28.7" transform="rotate(-90 98.9 28.7)">3</text>
<text x="44.3" y="35.7" transform="rotate(-90 44.3 35.7)">3</text>
<text x="92" y="31.6">1</text>
<text x="46.9" y="38">2</text>
<text x="98.9" y="36.3" transform="rotate(-90 98.9 36.3)">2</text>
<text x="205" y="39.2">3</text>
<text x="217.7" y="41.8">1</text>
<text x="44.3" y="42" transform="rotate(-90 44.3 42)">1</text>
<text x="205" y="44.3">2</text>
<text x="41.2" y="59.6">S</text>
<text x="41.3" y="57">T</text>
<text x="205" y="54.5">5</text>
<text x="205" y="59.6">6</text>
<text x="217.7" y="57">7</text>
<text x="51.9" y="61.1" transform="rotate(-90 51.9 61.1)">3</text>
<text x="54.5" y="63.4">2</text>
<text x="127.5" y="63.4">2</text>
<text x="135.2" y="63.4">3</text>
<text x="51.9" y="67.4" transform="rotate(-90 51.9 67.4)">1</text>
<text x="131.9" y="70.6" transform="rotate(-90 131.9 70.6)">1</text>
<text x="204.4" y="68.4">10</text>
<text x="217.7" y="71">8</text>
<text x="205" y="73.5">9</text>
<text x="204.4" y="82.4">12</text>
<text x="204.4" y="87.5">13</text>
<text x="217.1" y="85">14</text>
<text x="46.3" y="92.6">S</text>
<text x="46.4" y="90">T</text>
<text x="287.6" y="95.1">2</text>
<text x="205" y="96.4">5</text>
<text x="205" y="101.5">6</text>
<text x="217.7" y="98.9">7</text>
<text x="287.6" y="100.2">3</text>
<text x="300.3" y="97.7">1</text>
<text x="318" y="97.7">6</text>
<text x="330.7" y="100.2">7</text>
<text x="344.8" y="100.2">T</text>
<text x="318" y="102.7">5</text>
<text x="344.7" y="102.7">S</text>
<text x="205" y="110.4">3</text>
<text x="217.7" y="112.9">1</text>
<text x="43" y="118.2" transform="rotate(-90 43 118.2)">3</text>
<text x="205" y="115.4">2</text>
<text x="43" y="124.6" transform="rotate(-90 43 124.6)">1</text>
<text x="45.6" y="120.5">2</text>
<text x="204.4" y="124.3">10</text>
<text x="332.6" y="121.6" transform="rotate(-90 332.6 121.6)">2</text>
<text x="205" y="129.4">9</text>
<text x="217.7" y="126.9">8</text>
<text x="46.4" y="137">T</text>
<text x="72.9" y="137">9</text>
<text x="332.6" y="133.4" transform="rotate(-90 332.6 133.4)">1</text>
<text x="46.3" y="139.6">S</text>
<text x="72.3" y="142.1">10</text>
<text x="85.6" y="139.6">8</text>
<text x="123.1" y="139.6">14</text>
<text x="123.1" y="142.1">15</text>
<text x="135.8" y="142.1">12</text>
<text x="135.8" y="139.6">16</text>
<text x="143.4" y="142.1">13</text>
<text x="204.4" y="138.3">12</text>
<text x="204.4" y="143.4">13</text>
<text x="217.1" y="140.8">14</text>
<text x="123.1" y="144.6">13</text>
<text x="143.4" y="147.2">12</text>
<text x="156.1" y="144.6">14</text>
<text x="219.6" y="227.2">1</text>
<text x="228.5" y="227.2">2</text>
<text x="320.6" y="227.2">2</text>
<text x="320.6" y="224.7">4</text>
<text x="333.3" y="227.2">5</text>
<text x="51.9" y="230.6" transform="rotate(-90 51.9 230.6)">11</text>
<text x="76.1" y="230" transform="rotate(-90 76.1 230)">4</text>
<text x="98.9" y="230" transform="rotate(-90 98.9 230)">4</text>
<text x="123.1" y="230" transform="rotate(-90 123.1 230)">4</text>
<text x="219.6" y="229.7">3</text>
<text x="219.6" y="232.3">5</text>
<text x="228.5" y="229.7">4</text>
<text x="228.5" y="232.3">6</text>
<text x="320.6" y="229.7">3</text>
<text x="333.3" y="229.7">1</text>
<text x="347.3" y="228.5">10</text>
<text x="354.2" y="231">9</text>
<text x="361.9" y="228.5">7</text>
<text x="368.2" y="231">8</text>
<text x="219.6" y="234.8">7</text>
<text x="219.6" y="237.4">9</text>
<text x="227.9" y="237.4">10</text>
<text x="228.5" y="234.8">8</text>
<text x="51.9" y="241.4" transform="rotate(-90 51.9 241.4)">6</text>
<text x="76.1" y="242" transform="rotate(-90 76.1 242)">11</text>
<text x="98.9" y="242" transform="rotate(-90 98.9 242)">11</text>
<text x="123.1" y="242" transform="rotate(-90 123.1 242)">11</text>
</g>
<g font-size=".5" fill="#006464">
<text x="125.9" y="142.6">DIODE_BIAS</text>
<text x="322.8" y="227.7">DIODE_BIAS</text>
</g>
</svg>
